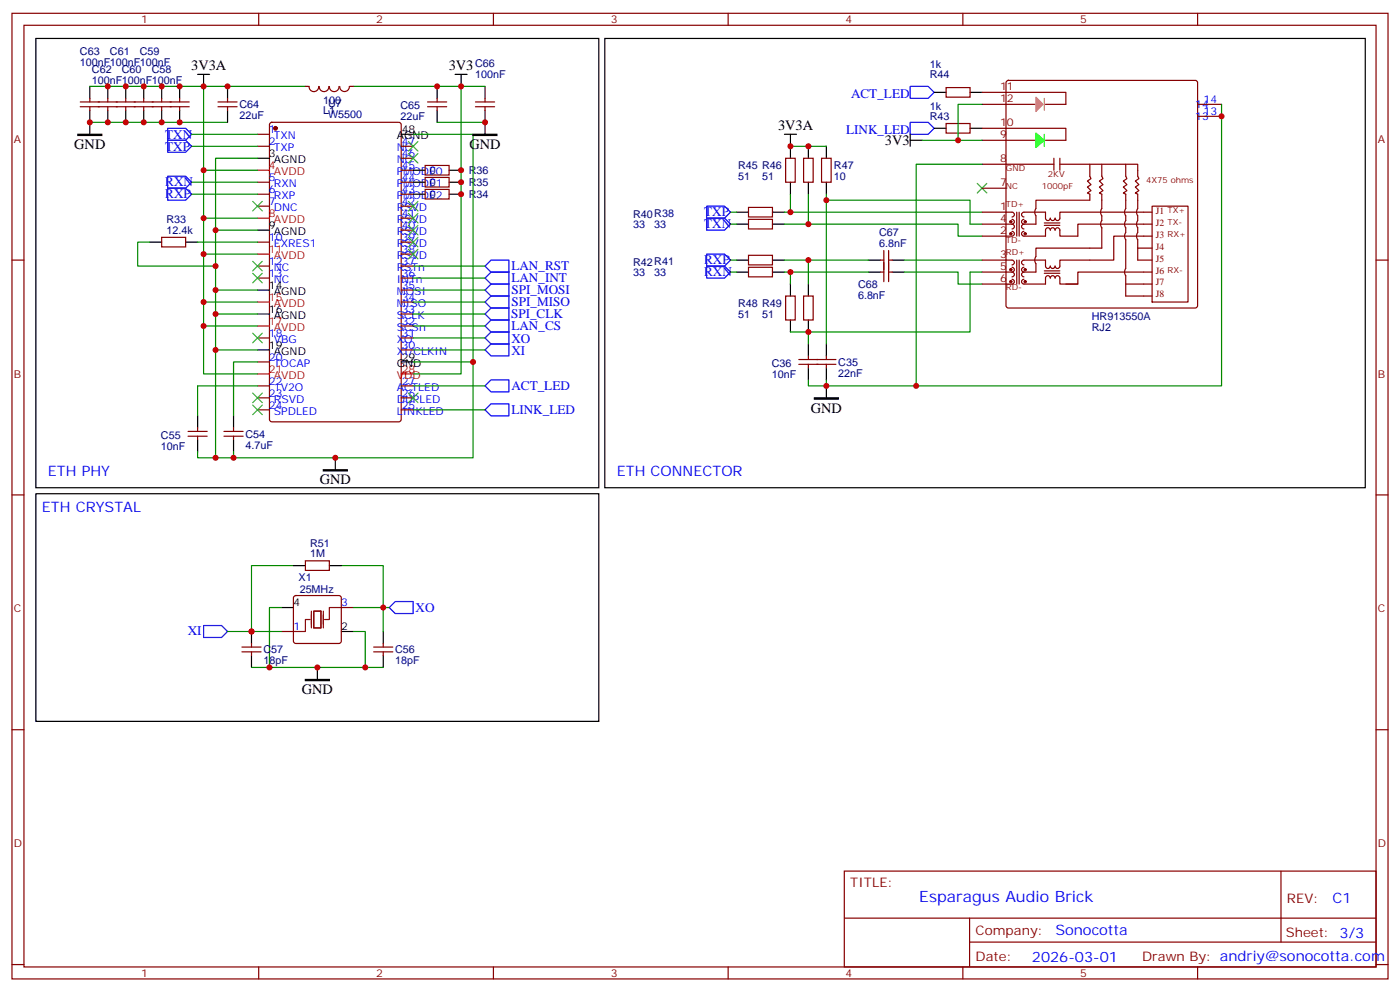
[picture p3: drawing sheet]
<svg xmlns="http://www.w3.org/2000/svg" width="412mm" height="292mm" viewBox="0 0 412 292" stroke-linecap="round" stroke-linejoin="round" font-family="sans-serif">
<g fill="none" stroke="#870000" stroke-width=".35">
<path d="M3.5 3.9h405.4v284.4h-405.4zM7.1 7.4h398.2v277.3h-398.2zM76.2 3.9v3.5M145.3 3.9v3.5M214.5 3.9v3.5M283.6 3.9v3.5M352.8 3.9v3.5M23.6 31.4h32.1M23.6 30h32.1M26.5 29v1M26.5 31.4v1.1M31.7 29v1"/>
<path d="M31.7 31.4v1.1M37 29v1M37 31.4v1.1M42.3 29v1M42.3 31.4v1.1M47.6 29v1M47.6 31.4v1.1M52.9 29v1M52.9 31.4v1.1M64.2 31.4h5.6M64.2 30h5.6M67 29v1"/>
<path d="M67 31.4v1.1M75.8 39.5h3.6M79.6 36.2l.5-.2h37.4l.6 .4 .1 87.1-.5 .7h-37.6l-.7-.4v-87.1zM90 25.4h1M93.9 25.5a1.41 1.41 0 0 1-1.4 1.5 1.41 1.41 0 0 1-1.4-1.5M94.1 25.5a1.41 1.41 0 0 0 1.4 1.5 1.41 1.41 0 0 0 1.4-1.5M97 25.5a1.41 1.41 0 0 0 1.4 1.5 1.41 1.41 0 0 0 1.4-1.5M102.9 25.5a1.41 1.41 0 0 1-1.4 1.5 1.41 1.41 0 0 1-1.4-1.5M103 25.4h1.1M125.9 31.4h5.7M125.9 30h5.7M128.8 29v1"/>
<path d="M128.8 31.4v1.1M140.1 31.4h5.6M140.1 30h5.6M142.9 29v1M142.9 31.4v1.1M278.7 36.4h7.1v2.8h-7.1zM278.7 25.8h7.1v2.8h-7.1zM289.3 27.2h24.7v3.5h-6M289.3 37.8h24.7v3.5h-6M289.3 30.7h15.5M296.6 23.9l.4-.2h55.1l.5 .2 .2 .5v65.6l-.3 .5-.4 .2h-55.1l-.5-.2-.2-.5v-65.6zM352.8 30.7h7"/>
<path d="M352.8 34.3h7M75.8 43.1h3.6M75.8 53.7h3.6M75.8 57.2h3.6M118.2 43.1h3.5M118.2 53.7h3.5M118.2 57.2h3.5M118.2 50.1h3.5M118.2 46.6h3.5M125.2 55.8h7.1v2.8h-7.1zM125.2 52.2h7.1v2.9h-7.1zM125.2 48.7h7.1v2.8h-7.1z"/>
<path d="M231.4 46.6h2.8v7.1h-2.8zM236.7 46.6h2.8v7.1h-2.8zM242 46.6h2.8v7.1h-2.8zM289.3 55.4h7M289.3 48.4h21.1M289.3 41.3h15.5M310.4 46.6v3.5M312.2 48.4h22.9v3.5l.4 .7-1.1 .7 1.1 1.1-1.1 .7 1.1 1-1.1 .7 .7 .4v4.2a1.77 1.77 0 0 0 0 2.1v1.5a1.77 1.77 0 0 0 0 2.1v1.4a1.77 1.77 0 0 0 0 2.1v6h4.3M312.2 46.6v3.5M321 48.4v3.5l.4 .7-1.1 .7 1.1 1.1-1.1 .7 1.1 1-1.1 .7 .7 .4v1.7h-15.8l-.1 2.5a1.77 1.77 0 0 0 .1 2.1v2.5h-3.6M324.6 48.4v3.5l.3 .7-1.1 .7 1.1 1.1-1.1 .7 1.1 1-1.1 .7 .8 .4-.1 4.2a1.77 1.77 0 0 0 .1 2.1l-.1 1.5a1.77 1.77 0 0 0 .1 2.1v6h-19.4l-.1 2.4a1.77 1.77 0 0 0 .1 2.1v2.5h-3.6M331.6 48.4v3.5l.4 .7-1.1 .7 1.1 1.1-1.1 .7 1.1 1-1.1 .7 .7 .4v4.2a1.77 1.77 0 0 0 0 2.1v1.5a1.77 1.77 0 0 0 0 2.1v1.4a1.77 1.77 0 0 0 0 2.1v8.5a1.77 1.77 0 0 0 0 2.1v6h7.8"/>
<path d="M3.5 76.6h3.6M47.6 69.9h7.1v2.8h-7.1zM75.8 60.7h3.6M75.8 71.3h3.6M75.8 78.4h3.6M118.2 60.7h3.5M118.2 71.3h3.5M118.2 78.4h3.5M118.2 74.8h3.5M118.2 67.8h3.5M118.2 64.2h3.5M220.5 61.1h7v2.8h-7z"/>
<path d="M220.5 64.6h7v2.8h-7zM220.5 75.2h7v2.8h-7zM220.5 78.7h7v2.8h-7zM259.3 76.6h1M260.3 73.8v9.1M261.8 76.6h1M261.8 73.8v9.1M289.3 76.6h8.8a.71 .71 0 0 1 .7 .7 .71 .71 0 0 1-.7 .7M289.3 62.5h8.8a.71 .71 0 0 1 .7 .7 .71 .71 0 0 1-.7 .7M289.3 66h8.8M298.1 78.7a.71 .71 0 0 1 .7 .7 .71 .71 0 0 1-.7 .7M298.1 66a.71 .71 0 0 1 .7 .7 .71 .71 0 0 1-.7 .7"/>
<path d="M298.1 68.1a.71 .71 0 0 1 .7 .7 .71 .71 0 0 1-.7 .7h-8.8M298.1 64.6a.71 .71 0 0 1 .7 .7 .71 .71 0 0 1-.7 .7M299.5 62.5v7M299.5 76.6v7M300.2 62.5v7M300.2 76.6v7M301.6 78.7a.71 .71 0 0 0-.7 .7 .71 .71 0 0 0 .7 .7M301.6 66a.71 .71 0 0 0-.7 .7 .71 .71 0 0 0 .7 .7M301.6 64.6a.71 .71 0 0 0-.7 .7 .71 .71 0 0 0 .7 .7M307.6 79.8h4.6M307.6 66.4h4.6M307.6 65.7h4.6"/>
<path d="M335.1 73.1h4.3M339.4 69.5h-11.3v7.1h-15.9v1.8a.71 .71 0 0 1-.7 .7 .71 .71 0 0 1-.7-.7 .71 .71 0 0 1-.7 .7 .71 .71 0 0 1-.7-.7 .71 .71 0 0 1-.7 .7 .71 .71 0 0 1-.7-.7v-1.8h-6.4a.71 .71 0 0 0-.7 .7 .71 .71 0 0 0 .7 .7M339.4 66h-21.9v3.5h-5.3v-1.7a.71 .71 0 0 0-.7-.7 .71 .71 0 0 0-.7 .7 .71 .71 0 0 0-.7-.7 .71 .71 0 0 0-.7 .7 .71 .71 0 0 0-.7-.7 .71 .71 0 0 0-.7 .7v1.7h-6.4a.71 .71 0 0 1-.7-.7 .71 .71 0 0 1 .7-.7M339.4 62.5h-27.2v1.7a.71 .71 0 0 1-.7 .7 .71 .71 0 0 1-.7-.7 .71 .71 0 0 1-.7 .7 .71 .71 0 0 1-.7-.7 .71 .71 0 0 1-.7 .7 .71 .71 0 0 1-.7-.7v-1.7h-6.4a.71 .71 0 0 0-.7 .7 .71 .71 0 0 0 .7 .7M339.4 60.7h10.6v28.2h-10.6zM405.3 76.6h3.6M75.8 81.9h3.6M75.8 99.5h3.6M118.2 81.9h3.5M118.2 99.5h3.5M118.2 96h3.5M118.2 92.5h3.5"/>
<path d="M118.2 88.9h3.5M118.2 85.4h3.5M231.4 87.2h2.8v7h-2.8zM236.7 87.2h2.8v7h-2.8zM259.3 80.1h1M261.8 80.1h1M289.3 80.1h8.8M298.1 80.1a.71 .71 0 0 1 .7 .7 .71 .71 0 0 1-.7 .7M298.1 82.2a.71 .71 0 0 1 .7 .7 .71 .71 0 0 1-.7 .7h-8.8M301.6 80.1a.71 .71 0 0 0-.7 .7 .71 .71 0 0 0 .7 .7M301.6 82.2a.71 .71 0 0 0-.7 .7 .71 .71 0 0 0 .7 .7h6.4v-1.7a.71 .71 0 0 1 .7-.7 .71 .71 0 0 1 .7 .7 .71 .71 0 0 1 .7-.7 .71 .71 0 0 1 .7 .7 .71 .71 0 0 1 .7-.7 .71 .71 0 0 1 .7 .7v1.7h5.3M307.6 80.5h4.6"/>
<path d="M331.6 83.6h7.8M339.4 80.1h-21.9v3.5h-3.5M75.8 106.6h3.6M75.8 113.6h3.6M75.8 117.2h3.6M118.2 113.6h3.5M118.2 117.2h3.5M118.2 103h3.5M235.3 107.3h10.9M235.3 105.9h10.9M238.1 104.8v1.1M238.1 107.3v1"/>
<path d="M243.4 104.8v1.1M243.4 107.3v1M55.4 128.4h5.6M55.4 127h5.6M58.2 126v1M58.2 128.4v1.1M66 128.4h5.6M66 127h5.6M68.8 126v1M68.8 128.4v1.1M75.8 120.7h3.6M118.2 120.7h3.5"/>
<path d="M3.5 145.7h3.6M405.3 145.7h3.6M86.7 175.6l.4-.2h12.7l.5 .2 .2 .5v12.7l-.2 .5-.5 .2h-12.7l-.5-.3-.2-.4v-12.7zM90 165.1h7v2.9h-7zM100.5 178.9h3.6M71.3 191.9h5.6M71.3 190.5h5.6M74.1 189.5v1M74.1 191.9v1.1M82.9 185.9h3.5M110.1 191.9h5.6M110.1 190.5h5.6"/>
<path d="M112.9 189.5v1M112.9 191.9v1.1M3.5 214.9h3.6M405.3 214.9h3.6M248.7 256.5h156.6v28.2h-156.6zM377.3 256.5v20.9M248.7 270.4h156.5M285.6 277.4h119.6M285.6 270.4v14.1M3.5 284h3.6M76.2 284.7v3.6M145.3 284.7v3.6"/>
<path d="M214.5 284.7v3.6M283.6 284.7v3.6M352.8 284.7v3.6M405.3 284h3.6"/>
</g>
<circle cx="81.1" cy="37.8" r=".53" fill="#870000" stroke="#870000" stroke-width=".35"/>
<g fill="none" stroke="#000" stroke-width=".35">
<path d="M10.6 11.3h165.8v132.3h-165.8zM178.2 11.3h224v132.3h-224zM26.5 25.4v3.6M26.5 32.5v7M31.7 25.4v3.6M31.7 32.5v3.5M37 25.4v3.6M37 32.5v3.5M42.3 25.4v3.6M42.3 32.5v3.5M47.6 25.4v3.6M47.6 32.5v3.5"/>
<path d="M52.9 25.4v3.6M52.9 32.5v3.5M58.2 21.9h3.5M60 21.9v3.5M67 25.4v3.6M67 32.5v3.5M118.2 39.5h3.5M128.8 25.4v3.6M128.8 32.5v3.5M134.1 21.9h3.5M135.8 21.9v3.5M142.9 25.4v3.6"/>
<path d="M142.9 32.5v7M231.1 39.5h3.5M232.8 39.5v7.1M268.1 39.5v3.6M275.2 37.8h3.5M275.2 27.2h3.5M285.8 37.8h3.5M285.8 27.2h3.5M75.8 46.6h3.6M121.7 57.2h3.5M121.7 53.7h3.5M121.7 50.1h3.5"/>
<path d="M132.3 57.2h3.5M132.3 53.7h3.5M132.3 50.1h3.5M232.8 53.7v3.5M238.1 43.1v3.5M238.1 53.7v3.5M243.4 43.1v3.5M243.4 53.7v3.5M268.1 41.3h3.5M44.1 71.3h3.5M54.7 71.3h3.5M75.8 67.8h3.6"/>
<path d="M217 62.5h3.5M217 66h3.5M217 76.6h3.5M227.5 62.5h3.6M227.5 66h3.6M227.5 76.6h3.6M255.8 76.6h3.5M262.8 76.6h3.5M75.8 85.4h3.6M75.8 92.5h3.6M217 80.1h3.5M227.5 80.1h3.6"/>
<path d="M232.8 83.6v3.6M232.8 94.2v3.6M238.1 83.6v3.6M238.1 94.2v3.6M255.8 80.1h3.5M262.8 80.1h3.5M75.8 103h3.6M118.2 106.6h3.5M238.1 101.3v3.5M238.1 108.3v3.6M243.4 101.3v3.5M243.4 108.3v3.6"/>
<path d="M243.4 113.6v3.6M58.2 122.4v3.6M58.2 129.5v3.5M68.8 122.4v3.6M68.8 129.5v3.5M98.8 134.8v3.5M10.6 145.4h165.8v67h-165.8zM82.9 178.9h3.5M86.4 166.5h3.6M97 166.5h3.5M74.1 185.9v3.6M74.1 193v3.5"/>
<path d="M93.5 196.5v3.6M100.5 185.9h3.6M112.9 185.9v3.6M112.9 193v3.5"/>
</g>
<path d="M75.8 50.1h3.6M75.8 64.2h3.6M75.8 74.8h3.6M75.8 88.9h3.6M75.8 96h3.6M75.8 110.1h3.6M118.2 110.1h3.5" fill="none" stroke="#f00" stroke-width=".35"/>
<g fill="none" stroke="#00f" stroke-width=".35">
<path d="M49.4 37.8h5.3l1.7 1.7-1.7 1.8h-5.3zM268.1 36h5.3l1.8 1.8-1.8 1.7h-5.3zM268.1 25.4h5.3l1.8 1.8-1.8 1.8h-5.3zM49.4 41.3h5.3l1.7 1.8-1.7 1.7h-5.3zM49.4 51.9h5.3l1.7 1.8-1.7 1.7h-5.3zM49.4 55.4h5.3l1.7 1.8-1.7 1.7h-5.3zM142.9 78.4l1.7-1.8h5.3v3.5h-5.3zM208.1 60.7h5.3l1.8 1.8-1.8 1.7h-5.3zM208.1 64.2h5.3l1.8 1.8-1.8 1.8h-5.3zM208.1 78.4h5.3l1.8 1.7-1.8 1.8h-5.3zM208.1 74.8h5.3l1.8 1.8-1.8 1.8h-5.3zM142.9 85.4l1.7-1.8h5.3v3.6h-5.3z"/>
<path d="M142.9 92.5l1.7-1.8h5.3v3.5h-5.3zM142.9 96l1.7-1.8h5.3v3.6h-5.3zM142.9 81.9l1.7-1.8h5.3v3.5h-5.3zM142.9 88.9l1.7-1.7h5.3v3.5h-5.3zM142.9 99.5l1.7-1.7h5.3v3.5h-5.3zM142.9 113.6l1.7-1.7h5.3v3.5h-5.3zM142.9 103l1.7-1.7h5.3v3.5h-5.3zM142.9 120.7l1.7-1.8h5.3v3.5h-5.3zM114.7 178.9l1.7-1.8h5.3v3.6h-5.3zM60 184.2h5.3l1.7 1.7-1.7 1.8h-5.3z"/>
</g>
<g fill="none" stroke="#008700" stroke-width=".35">
<path d="M26.5 36h40.5M26.5 25.4h33.5M56.4 39.5h19.4M90 25.4h-30v24.7h15.8M104.1 25.4h31.7v84.7h-14.1M121.7 39.5h17.6v67.1M128.8 36h14.1M135.8 25.4h7.1M289.3 30.7h-7.1v10.6M359.8 30.7v82.9h-89.9M56.4 43.1h19.4M56.4 53.7h19.4"/>
<path d="M56.4 57.2h19.4M60 50.1v14.1h15.8M75.8 46.6h-12.3v88.2h75.8v-28.2h-17.6M232.8 43.1h10.6M232.8 57.2v5.3M238.1 57.2v8.8M243.4 57.2v1.7h42.4v7.1h3.5M243.4 58.9v42.4M271.6 41.3h17.7M289.3 48.4h-19.4v65.2h-26.5M44.1 71.3h-3.5v7.1h22.9M58.2 71.3h17.6"/>
<path d="M60 64.2v10.6h15.8M60 74.8v14.1h15.8M63.5 67.8h12.3M121.7 78.4h21.2M215.2 62.5h1.8M215.2 66h1.8M215.2 76.6h1.8M231.1 62.5h58.2M231.1 66h51.1v3.5h7.1M231.1 76.6h24.7M238.1 76.6v7M266.3 76.6h23"/>
<path d="M60 88.9v7.1h15.8M60 96v14.1h15.8M63.5 85.4h12.3M63.5 92.5h12.3M121.7 85.4h21.2M121.7 92.5h21.2M121.7 96h21.2M121.7 88.9h21.2M121.7 81.9h21.2M121.7 99.5h21.2M215.2 80.1h1.8M231.1 80.1h24.7"/>
<path d="M232.8 80.1v3.5M238.1 97.8v3.5M266.3 80.1h15.9v3.5h7.1M289.3 80.1h-3.5v17.7h-53M63.5 103h12.3M75.8 106.6h-7v15.8M75.8 113.6h-17.6v8.8M121.7 103h21.2M121.7 113.6h21.2M238.1 111.9v1.7h5.3v-1.7M58.2 133v1.8h5.3M68.8 133v1.8"/>
<path d="M121.7 120.7h21.2M82.9 178.9h-3.5v17.6h28.2v-10.6h-3.5M86.4 166.5h-12.3v19.4M100.5 166.5h12.4v19.4M104.1 178.9h10.6M67 185.9h15.9M74.1 196.5h5.3M107.6 196.5h5.3"/>
</g>
<path d="M22.9 39.5h7.1v.4h-7.1zM139.3 39.5h7.1v.4h-7.1zM239.9 117.2h7v.3h-7zM95.2 138.3h7.1v.4h-7.1zM90 200.1h7v.3h-7z" fill="#000" stroke="#000" stroke-width=".35"/>
<g fill="none" stroke="#3c3" stroke-width=".35">
<path d="M74.4 59.3l2.9 2.8M77.3 59.3l-2.9 2.8M120.3 59.3l2.8 2.8M120.3 45.2l2.8 2.8M120.3 41.7l2.8 2.8M123.1 59.3l-2.8 2.8M123.1 45.2l-2.8 2.8M123.1 41.7l-2.8 2.8M287.9 54l2.8 2.8M290.7 54l-2.8 2.8M74.4 76.9l2.9 2.9M77.3 76.9l-2.9 2.9"/>
<path d="M120.3 73.4l2.8 2.8M120.3 69.9l2.8 2.8M120.3 66.4l2.8 2.8M120.3 62.8l2.8 2.9M123.1 69.9l-2.8 2.8M123.1 73.4l-2.8 2.8M123.1 66.4l-2.8 2.8M123.1 62.8l-2.8 2.9M74.4 80.5l2.9 2.8M74.4 98.1l2.9 2.8M77.3 80.5l-2.9 2.8M77.3 98.1l-2.9 2.8"/>
<path d="M74.4 115.7l2.9 2.9M74.4 119.3l2.9 2.8M77.3 115.7l-2.9 2.9M77.3 119.3l-2.9 2.8M120.3 115.7l2.8 2.9M123.1 115.7l-2.8 2.9"/>
</g>
<path d="M91.7 180v4.9M92.4 180h2.1v4.9h-2.1zM95.2 180v4.9M100.5 178.9h-3.5v3.5h-1.4M91.4 182.4h-1.4v3.5h-3.6" fill="none" stroke="#870012" stroke-width=".35"/>
<g fill="#870000" stroke="#870000" stroke-width=".29">
<circle cx="297.7" cy="82.9" r=".35"/>
<circle cx="297.7" cy="79.4" r=".35"/>
<circle cx="302" cy="82.9" r=".35"/>
<circle cx="302" cy="79.4" r=".35"/>
<circle cx="297.7" cy="68.8" r=".35"/>
<circle cx="297.7" cy="65.3" r=".35"/>
<circle cx="302" cy="68.8" r=".35"/>
<circle cx="302" cy="65.3" r=".35"/>
</g>
<path d="M305.2 39.2l2.4 2.1-2.4 2.1z" fill="#0f0" stroke="#0f0" stroke-width=".35"/>
<path d="M305.2 28.6l2.1 2.1-2.1 2.1z" fill="#ffed00" stroke="#ffed00" stroke-width=".35"/>
<path d="M307.6 39.5v3.6" fill="none" stroke="#0f0" stroke-width=".35"/>
<path d="M307.6 29v3.5" fill="none" stroke="#ffed00" stroke-width=".35"/>
<g fill="#c00">
<circle cx="60" cy="50.1" r=".88"/>
<circle cx="63.5" cy="67.8" r=".88"/>
<circle cx="63.5" cy="78.4" r=".88"/>
<circle cx="60" cy="64.2" r=".88"/>
<circle cx="60" cy="74.8" r=".88"/>
<circle cx="60" cy="88.9" r=".88"/>
<circle cx="60" cy="96" r=".88"/>
<circle cx="63.5" cy="85.4" r=".88"/>
<circle cx="63.5" cy="92.5" r=".88"/>
<circle cx="63.5" cy="103" r=".88"/>
<circle cx="98.8" cy="134.8" r=".88"/>
<circle cx="135.8" cy="57.2" r=".88"/>
<circle cx="135.8" cy="53.7" r=".88"/>
<circle cx="135.8" cy="50.1" r=".88"/>
<circle cx="139.3" cy="106.6" r=".88"/>
<circle cx="93.5" cy="196.5" r=".88"/>
<circle cx="74.1" cy="185.9" r=".88"/>
<circle cx="79.4" cy="196.5" r=".88"/>
<circle cx="107.6" cy="196.5" r=".88"/>
<circle cx="60" cy="25.4" r=".88"/>
<circle cx="135.8" cy="25.4" r=".88"/>
<circle cx="52.9" cy="25.4" r=".88"/>
<circle cx="47.6" cy="25.4" r=".88"/>
<circle cx="42.3" cy="25.4" r=".88"/>
<circle cx="37" cy="25.4" r=".88"/>
<circle cx="31.8" cy="25.4" r=".88"/>
<circle cx="26.5" cy="36" r=".88"/>
<circle cx="47.6" cy="36" r=".88"/>
<circle cx="42.3" cy="36" r=".88"/>
<circle cx="37" cy="36" r=".88"/>
<circle cx="31.8" cy="36" r=".88"/>
<circle cx="67" cy="25.4" r=".88"/>
<circle cx="52.9" cy="36" r=".88"/>
<circle cx="128.8" cy="25.4" r=".88"/>
<circle cx="142.9" cy="36" r=".88"/>
<circle cx="232.8" cy="62.5" r=".88"/>
<circle cx="238.1" cy="66" r=".88"/>
<circle cx="232.8" cy="43.1" r=".88"/>
<circle cx="238.1" cy="43.1" r=".88"/>
<circle cx="232.8" cy="80.1" r=".88"/>
<circle cx="238.1" cy="76.6" r=".88"/>
<circle cx="238.1" cy="97.8" r=".88"/>
<circle cx="68.8" cy="134.8" r=".88"/>
<circle cx="63.5" cy="134.8" r=".88"/>
<circle cx="112.9" cy="178.9" r=".88"/>
<circle cx="282.2" cy="41.3" r=".88"/>
<circle cx="243.4" cy="58.9" r=".88"/>
<circle cx="243.4" cy="113.6" r=".88"/>
<circle cx="269.9" cy="113.6" r=".88"/>
<circle cx="359.8" cy="34.3" r=".88"/>
</g>
<text font-size="4.6" fill="#00f" x="270.8" y="265.5">Esparagus Audio Brick</text>
<g font-size="4.2">
<text x="56.3" y="20.7">3V3A</text>
<text x="132.2" y="20.7">3V3</text>
<text x="229.2" y="38.4">3V3A</text>
<text x="21.9" y="43.9">GND</text>
<text x="138.3" y="43.9">GND</text>
<text x="260.6" y="42.7">3V3</text>
<text x="238.8" y="121.5">GND</text>
<text x="94.2" y="142.6">GND</text>
<text x="88.9" y="204.4">GND</text>
</g>
<g font-size="4.2" fill="#00f">
<text x="14.1" y="140.1">ETH PHY</text>
<text x="181.7" y="140.1">ETH CONNECTOR</text>
<text x="12.3" y="150.7">ETH CRYSTAL</text>
<text x="392.5" y="265.8">C1</text>
<text x="310.9" y="275.3">Sonocotta</text>
<text x="304" y="283.1">2026-03-01</text>
</g>
<g font-size="3.9" fill="#00f">
<text x="250.7" y="28.9">ACT_LED</text>
<text x="48.7" y="40.8">TXN</text>
<text x="249.2" y="39.4">LINK_LED</text>
<text x="48.7" y="44.3">TXP</text>
<text x="48.7" y="54.9">RXN</text>
<text x="48.7" y="58.4">RXP</text>
<text x="207.4" y="63.7">TXP</text>
<text x="207.4" y="67.3">TXN</text>
<text x="207.4" y="77.8">RXP</text>
<text x="150.6" y="83.1">LAN_INT</text>
<text x="150.6" y="79.6">LAN_RST</text>
<text x="207.4" y="81.4">RXN</text>
<text x="150.6" y="86.6">SPI_MOSI</text>
<text x="150.5" y="93.6">SPI_CLK</text>
<text x="150.6" y="90.1">SPI_MISO</text>
<text x="150.6" y="97.3">LAN_CS</text>
<text x="150.6" y="100.9">XO</text>
<text x="150.6" y="104.4">XI</text>
<text x="150.6" y="114.9">ACT_LED</text>
<text x="150.6" y="122">LINK_LED</text>
<text x="122.4" y="180.3">XO</text>
<text x="55.3" y="187.1">XI</text>
</g>
<g font-size="3.9" fill="#800">
<text x="250.5" y="261.1">TITLE:</text>
<text x="379.1" y="265.8">REV:</text>
<text x="287.4" y="275.3">Company:</text>
<text x="378.7" y="275.9">Sheet: 3/3</text>
<text x="287.4" y="283">Date:</text>
<text x="336.4" y="283.1">Drawn By: andriy@sonocotta.com</text>
</g>
<g font-size="3.2" fill="#800">
<text x="41.6" y="6.9">1</text>
<text x="110.8" y="6.9">2</text>
<text x="179.9" y="6.9">3</text>
<text x="249.1" y="6.9">4</text>
<text x="318.2" y="6.9">5</text>
<text x="294.6" y="26.5">11</text>
<text x="294.6" y="30">12</text>
<text x="294.6" y="40.6">9</text>
<text x="294.6" y="37.1">10</text>
<text x="4.1" y="42">A</text>
<text x="294.6" y="47.7">8</text>
<text x="405.9" y="42">A</text>
<text x="294.6" y="54.7">7</text>
<text x="294.6" y="65.3">4</text>
<text x="294.6" y="61.8">1</text>
<text x="294.6" y="68.8">2</text>
<text x="294.6" y="75.9">3</text>
<text x="294.6" y="82.9">6</text>
<text x="294.6" y="79.4">5</text>
<text x="4.1" y="111.2">B</text>
<text x="405.9" y="111.2">B</text>
<text x="4.1" y="180.3">C</text>
<text x="405.9" y="180.3">C</text>
<text x="4.1" y="249.4">D</text>
<text x="405.9" y="249.4">D</text>
<text x="41.6" y="287.7">1</text>
<text x="110.8" y="287.7">2</text>
<text x="179.9" y="287.7">3</text>
<text x="249.1" y="287.7">4</text>
<text x="318.2" y="287.7">5</text>
</g>
<g font-size="3.2" fill="#000080">
<text x="23.6" y="16.3">C63</text>
<text x="32.4" y="16.3">C61</text>
<text x="41.2" y="16.3">C59</text>
<text x="23.6" y="19.5">100nF100nF100nF</text>
<text x="27.1" y="21.6">C62</text>
<text x="35.9" y="21.6">C60</text>
<text x="44.7" y="21.6">C58</text>
<text x="140" y="23">100nF</text>
<text x="140" y="19.8">C66</text>
<text x="273.9" y="19.9">1k</text>
<text x="273.9" y="23">R44</text>
<text x="27.1" y="24.8">100nF100nF100nF</text>
<text x="70.6" y="35.1">22uF</text>
<text x="70.6" y="31.9">C64</text>
<text x="95.2" y="30.5">100</text>
<text x="95.2" y="33.7">L1</text>
<text x="96.6" y="34.6">W5500</text>
<text x="96.6" y="31.4">U7</text>
<text x="118" y="35.4">22uF</text>
<text x="118" y="32.2">C65</text>
<text x="273.9" y="32.2">1k</text>
<text x="273.9" y="35.4">R43</text>
<text x="126.7" y="51.2">0</text>
<text x="138.1" y="51.3">R36</text>
<text x="217.4" y="53.1">51</text>
<text x="217.4" y="49.9">R45 R46</text>
<text x="224.5" y="53.1">51</text>
<text x="245.6" y="53.1">10</text>
<text x="245.6" y="49.9">R47</text>
<text x="126.6" y="58.3">0</text>
<text x="126.7" y="54.7">0</text>
<text x="138.1" y="58.3">R34</text>
<text x="138.1" y="54.8">R35</text>
<text x="49.1" y="65.6">R33</text>
<text x="186.5" y="64.1">R40R38</text>
<text x="49.1" y="68.8">12.4k</text>
<text x="186.5" y="67.2">33</text>
<text x="192.7" y="67.1">33</text>
<text x="259" y="69.6">C67</text>
<text x="259" y="72.7">6.8nF</text>
<text x="186.5" y="81.3">33</text>
<text x="186.5" y="78.2">R42R41</text>
<text x="192.7" y="81.3">33</text>
<text x="252.7" y="87.9">6.8nF</text>
<text x="252.7" y="84.8">C68</text>
<text x="217.4" y="93.6">51</text>
<text x="217.4" y="90.5">R48 R49</text>
<text x="224.5" y="93.6">51</text>
<text x="321.6" y="94.2">HR913550A</text>
<text x="321.6" y="97.4">RJ2</text>
<text x="246.9" y="107.7">C35</text>
<text x="227.3" y="111.3">10nF</text>
<text x="227.3" y="108.2">C36</text>
<text x="246.9" y="110.9">22nF</text>
<text x="47.4" y="129.2">C55</text>
<text x="72.3" y="128.9">C54</text>
<text x="47.4" y="132.4">10nF</text>
<text x="72.3" y="132.1">4.7uF</text>
<text x="91.3" y="161">R51</text>
<text x="91.3" y="164.1">1M</text>
<text x="87.9" y="171.2">X1</text>
<text x="88.3" y="174.7">25MHz</text>
<text x="77.6" y="195.5">18pF</text>
<text x="77.6" y="192.4">C57</text>
<text x="116.4" y="195.5">18pF</text>
<text x="116.4" y="192.4">C56</text>
</g>
<g font-size="3.2" fill="#00f">
<text x="352.1" y="35.3">13</text>
<text x="352.1" y="31.8">14</text>
<text x="354.5" y="33.9">13</text>
<text x="354.5" y="30.4">14</text>
<text x="79.2" y="39.2">1</text>
<text x="80.7" y="41">TXN</text>
<text x="79.2" y="42.7">2</text>
<text x="80.7" y="44.5">TXP</text>
<text x="116.9" y="44.5">NC</text>
<text x="118.4" y="46.2">46</text>
<text x="118.4" y="42.7">47</text>
<text x="79.2" y="53.3">5</text>
<text x="116.9" y="51.5">PMODE0</text>
<text x="116.9" y="48">NC</text>
<text x="118.4" y="53.3">44</text>
<text x="118.4" y="49.8">45</text>
<text x="79.2" y="56.8">6</text>
<text x="80.7" y="55.1">RXN</text>
<text x="80.7" y="58.6">RXP</text>
<text x="116.9" y="58.6">PMODE2</text>
<text x="116.9" y="55.1">PMODE1</text>
<text x="118.4" y="56.8">43</text>
<text x="79.2" y="60.4">7</text>
<text x="80.7" y="62.1">DNC</text>
<text x="116.9" y="65.7">RSVD</text>
<text x="116.9" y="62.1">RSVD</text>
<text x="118.4" y="63.9">41</text>
<text x="118.4" y="60.4">42</text>
<text x="79.2" y="70.9">10</text>
<text x="116.9" y="69.2">RSVD</text>
<text x="118.4" y="70.9">39</text>
<text x="118.4" y="67.4">40</text>
<text x="79.2" y="78">12</text>
<text x="80.7" y="72.7">EXRES1</text>
<text x="116.9" y="76.2">RSVD</text>
<text x="116.9" y="72.7">RSVD</text>
<text x="118.4" y="78">37</text>
<text x="118.4" y="74.5">38</text>
<text x="79.2" y="81.5">13</text>
<text x="80.7" y="79.8">NC</text>
<text x="80.7" y="83.3">NC</text>
<text x="116.9" y="83.3">INTn</text>
<text x="116.9" y="79.8">RSTn</text>
<text x="118.4" y="81.5">36</text>
<text x="116.9" y="86.8">MOSI</text>
<text x="118.4" y="88.6">34</text>
<text x="118.4" y="85.1">35</text>
<text x="116.9" y="93.9">SCLK</text>
<text x="116.9" y="90.3">MISO</text>
<text x="118.4" y="95.6">32</text>
<text x="118.4" y="92.1">33</text>
<text x="79.2" y="99.2">18</text>
<text x="80.7" y="100.9">VBG</text>
<text x="116.9" y="100.9">XO</text>
<text x="116.9" y="97.4">SCSn</text>
<text x="118.4" y="99.2">31</text>
<text x="79.2" y="106.2">20</text>
<text x="80.7" y="108">TOCAP</text>
<text x="116.9" y="104.5">XI/CLKIN</text>
<text x="118.4" y="102.7">30</text>
<text x="79.2" y="113.3">22</text>
<text x="118.4" y="113.3">27</text>
<text x="79.2" y="116.8">23</text>
<text x="80.7" y="115">1V2O</text>
<text x="80.7" y="118.6">RSVD</text>
<text x="116.9" y="118.6">DUPLED</text>
<text x="116.9" y="115">ACTLED</text>
<text x="118.4" y="116.8">26</text>
<text x="79.2" y="120.3">24</text>
<text x="80.7" y="122.1">SPDLED</text>
<text x="116.9" y="122.1">LINKLED</text>
<text x="118.4" y="120.3">25</text>
<text x="100.5" y="178.5">3</text>
<text x="86.4" y="185.6">1</text>
</g>
<g font-size="3.2">
<text x="116.9" y="41">AGND</text>
<text x="118.4" y="39.2">48</text>
<text x="79.2" y="46.2">3</text>
<text x="80.7" y="48">AGND</text>
<text x="79.2" y="67.4">9</text>
<text x="80.7" y="69.2">AGND</text>
<text x="79.2" y="85.1">14</text>
<text x="80.7" y="86.8">AGND</text>
<text x="79.2" y="92.1">16</text>
<text x="80.7" y="93.9">AGND</text>
<text x="79.2" y="102.7">19</text>
<text x="80.7" y="104.5">AGND</text>
<text x="116.9" y="108">GND</text>
<text x="118.4" y="106.2">29</text>
<text x="86.4" y="178.5">4</text>
<text x="100.5" y="185.6">2</text>
</g>
<g font-size="3.2" fill="#f00">
<text x="79.2" y="49.8">4</text>
<text x="80.7" y="51.5">AVDD</text>
<text x="79.2" y="63.9">8</text>
<text x="80.7" y="65.7">AVDD</text>
<text x="79.2" y="74.5">11</text>
<text x="80.7" y="76.2">AVDD</text>
<text x="79.2" y="88.6">15</text>
<text x="79.2" y="95.6">17</text>
<text x="80.7" y="90.3">AVDD</text>
<text x="80.7" y="97.4">AVDD</text>
<text x="79.2" y="109.7">21</text>
<text x="80.7" y="111.5">AVDD</text>
<text x="116.9" y="111.5">VDD</text>
<text x="118.4" y="109.7">28</text>
</g>
<g font-size="2.8" fill="#800">
<text x="340.4" y="62.9">J1</text>
<text x="340.4" y="70">J3</text>
<text x="340.4" y="66.4">J2</text>
<text x="340.4" y="77">J5</text>
<text x="340.4" y="73.5">J4</text>
<text x="340.4" y="80.5">J6</text>
<text x="340.4" y="87.6">J8</text>
<text x="340.4" y="84.1">J7</text>
</g>
<g font-size="2.5" fill="#800">
<text x="296.3" y="50.3">GND</text>
<text x="308.7" y="52.1">2KV</text>
<text x="337.6" y="53.8">4X75 ohms</text>
<text x="296.3" y="55.6">NC</text>
<text x="306.9" y="55.6">1000pF</text>
<text x="296.3" y="60.9">TD+</text>
<text x="344" y="62.7">TX+</text>
<text x="296.3" y="71.5">TD-</text>
<text x="344" y="66.2">TX-</text>
<text x="344" y="69.7">RX+</text>
<text x="296.3" y="75">RD+</text>
<text x="344" y="80.3">RX-</text>
<text x="296.3" y="85.5">RD-</text>
</g>
</svg>
